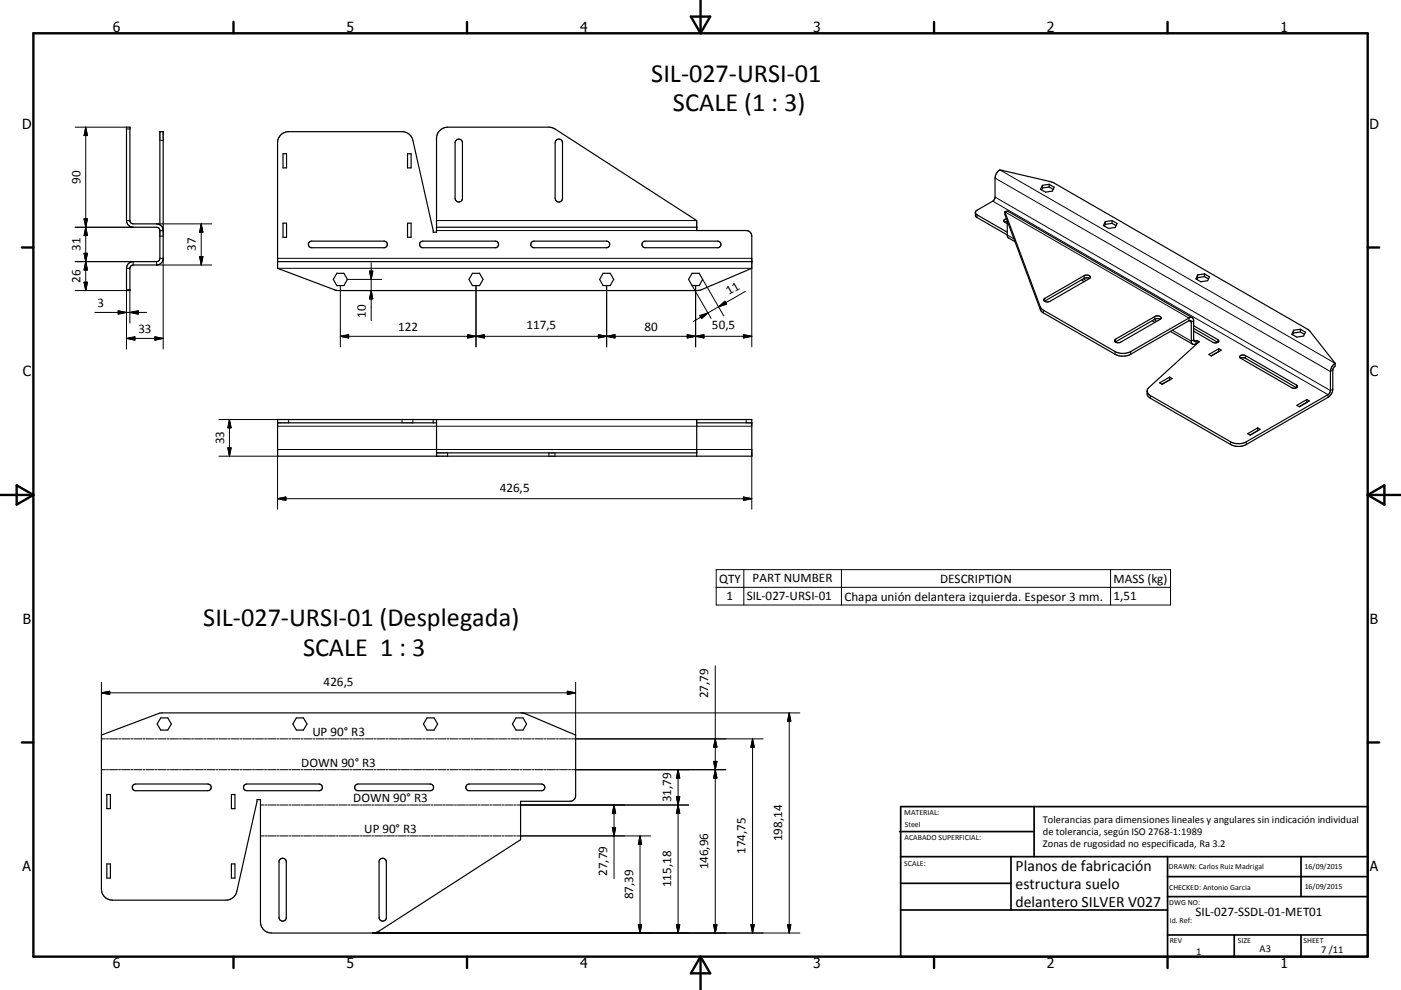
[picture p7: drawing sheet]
<svg xmlns="http://www.w3.org/2000/svg" width="420mm" height="297mm" viewBox="0 0 420 297" stroke-linecap="round" stroke-linejoin="round" font-family="sans-serif">
<g fill="none" stroke="#000" stroke-width=".36">
<path d="M84.2 40.5l1.1-.7 1.2-.3h34a3.3 3.3 0 0 1 3.3 2.6l6.1 27.6h1v-28.2a3.4 3.4 0 0 1 3.3-3.3h30.4l1.1 .2 43.2 27.8v3h14.8a1.67 1.67 0 0 1 1.7 1.6v9.7l-15.9 6.6h-108.8l-17.5-6.6v-37.7l.3-1.2zM84.8 46.1h1.1v4.3h-1.1zM122.2 46.1h1.1v4.3h-1.1zM136.7 42.1a1.1 1.1 0 0 1 1.2-.3 1.1 1.1 0 0 1 .7 1v16.7a1.11 1.11 0 0 1-1.1 1.1 1.11 1.11 0 0 1-1.1-1.1v-16.7zM166.7 42.1a1.1 1.1 0 0 1 1.2-.3 1.1 1.1 0 0 1 .7 1v16.7a1.11 1.11 0 0 1-1.1 1.1 1.11 1.11 0 0 1-1.1-1.1v-16.7zM312.5 56.4l-.2 .6M312.5 55.6v.8M314.6 56.1l1.2 .7M314.6 56.1l-2.1 .3M314.6 55.3l1.5 .9-.6 1.1-2 .4-1.5-.9 .5-1.2M314.6 55.3v.8M314.6 55.3l-2.1 .3"/>
<path d="M37.9 66.2v-28h1v28M37.9 66.2a2.06 2.06 0 0 0 2 2h7l.8 .3 .2 .7M37.9 66.2h1M38.9 66.2l.2 .6 .6 .3 7.2 .1 1 .2M47.9 67.4l.8 .8 .2 1h-1M47.9 67.4v-27.9h1v38a1.98 1.98 0 0 1-2 2h-7.2l-.6 .4-.2 .6M47.9 69.2v8.3l-.2 .6-.8 .4h-7a2.06 2.06 0 0 0-2 2M83.2 78.5h142.2M84.8 67h1.1v4.2h-1.1zM92.8 72.6l.7-.3h21.6a.99 .99 0 0 1 1 1 .99 .99 0 0 1-1 1h-21.6a1 1 0 0 1-1-.6 1 1 0 0 1 .3-1.1zM122.2 67h1.1v4.2h-1.1zM126.1 72.6l.7-.3h21.7a.99 .99 0 0 1 1 1 .99 .99 0 0 1-1 1h-21.7a1.01 1.01 0 0 1-.9-.6 1.01 1.01 0 0 1 .2-1.1z"/>
<path d="M130.9 68.2h78M159.5 72.6l.6-.3h21.7a.99 .99 0 0 1 1 1 .99 .99 0 0 1-1 1h-21.7a1 1 0 0 1-.9-.6 1 1 0 0 1 .3-1.1zM192.8 72.6l.7-.3h21.6a.99 .99 0 0 1 1 1 .99 .99 0 0 1-1 1h-21.6a1 1 0 0 1-1-.6 1 1 0 0 1 .3-1.1zM292.4 63.8l.5 .6 9.1 5.3M301.2 66.7l.8 .4M301.3 63.6l1-.1 55.1 31.8M301.3 63.6v.8l10.9 29 22.1 12.9a5.1 5.1 0 0 0 4.7 0l17.8-10.2 .4 .5v5.7a.95 .95 0 0 0 .6 1.1 .95 .95 0 0 0 1.1-.5M301.3 63.6l10.9 28.9 22.1 13a5.1 5.1 0 0 0 4.7 0l17.4-10.1a.86 .86 0 0 1 1.1-.1 .86 .86 0 0 1 .4 .9v5.9l.4 .3 .6-.3M301.8 65.7a.57 .57 0 0 0-.8 .2 .57 .57 0 0 0 .2 .8M302 70.5l-9.1-5.2-.4-.6-.1-1 .3-.5 4.9-2.8 .6-.7 .1-6.3a3.2 3.2 0 0 1 1.4-2.4l16 3.7 76.4 44.1 8.2 10.2M302 70.5l.3 .8 2 1.2M302 66.3v4.2"/>
<path d="M302 66.5l-.8 .2M331.4 67.3l-.3 .5M331.4 66.5v.8M333.4 67l1.2 .7M333.4 67l-2 .3M333.4 66.2l1.5 .8-.5 1.2-2.1 .3-1.5-.8 .6-1.2M333.4 66.2v.8M333.4 66.2l-2 .3M37.9 80.5v6.7h1v-6.7M37.9 80.5h1M101 82h2.1l1.1 1.8-1.1 1.9h-2.1l-1.1-1.9zM141.6 82h2.2l1 1.8-1 1.9h-2.2l-1-1.9z"/>
<path d="M180.8 82h2.1l1.1 1.8-1.1 1.9h-2.1l-1-1.9zM207.5 82h2.1l1.1 1.8-1.1 1.9h-2.1l-1.1-1.9zM313.1 89.6l11.9-6.9a1.06 1.06 0 0 1 1.1-.2 1.06 1.06 0 0 1 .7 .9l-12 7a1.08 1.08 0 0 1-1.8-.7zM324.2 84l.9 .5M326.6 83.5l-.5-.2-1.1 .2-11.8 6.8M345.4 96.2l.9 .5M347.9 95.8l-.8-.2-.9 .2-11.8 6.8M350.9 99.4l6.7 3.9M357.9 97.7l7.2 4.2a.56 .56 0 0 1 .2 .7 .56 .56 0 0 1-.7 .3l-.9-.2-5.8-3.4M357.9 98.5l7.2 4.2M359.1 83.3l-.3 .6M359.1 82.5v.8"/>
<path d="M361.1 83l1.2 .7M361.1 83l-2 .3M361.1 82.2l1.5 .8-.5 1.2-2.1 .3-1.5-.8 .6-1.2M361.1 82.2v.8M361.1 82.2l-2 .3M387.8 99.9l-.2 .5M387.8 99.1v.8M389.9 99.6l1.2 .7M389.9 99.6l-2.1 .3M389.9 98.8l1.5 .8-.6 1.2-2 .4-1.5-.9 .5-1.2M389.9 98.8v.8M389.9 98.8l-2.1 .3"/>
<path d="M334.3 101.9l11.9-7a1.09 1.09 0 0 1 1.2-.2 1.09 1.09 0 0 1 .7 .9l-12.1 7a1.07 1.07 0 0 1-1.1 .3 1.07 1.07 0 0 1-.7-.9zM347.7 114.9l3-1.8 .7 .5-3 1.7zM350.7 114l-2.3 1.3M350.7 113.1v.9M350.7 114h.1M358.9 102.1l.7 .4-15.2 13.8a1.4 1.4 0 0 0 .5 2.4l24 13.8a5.1 5.1 0 0 0 4.7 0l24.7-14.2 .6-1.1v-5.7a3.1 3.1 0 0 1 1.4-2.5M358.9 102.9l.1 .1M358.9 102.1v.8M365.4 104.6l.8 .5-3.1 1.7M365.4 104.6v.9M365.4 104.6l-3 1.8 .8 .4M371.9 106.7l.8-.2 .7 .2 15.3 8.8a.56 .56 0 0 1 .2 .8 .56 .56 0 0 1-.7 .2l-.9-.2-15.4-8.8-.2-.4z"/>
<path d="M371.9 107.5l.6-.2 .9 .2 15.3 8.8M391.8 119.9v.8M400.3 109v.8l-.6 .6-.1 .7v5.7a3 3 0 0 1-1.4 2.4l-24.6 14.2a5 5 0 0 1-4.7 0l-24-13.9-.9-.9-.1-1.3M83.2 125.9h142.2v11h-142.2zM83.2 126.9h47.7M129.9 125.9v1M130.9 125.9v11M130.9 135.9h78M208.9 125.9v11M208.9 126.9h16.5M374.1 130.1l3-1.7 .7 .4-3 1.7zM377.1 128.4v.8"/>
<path d="M377.1 129.2h.1M377.1 129.2l-2.3 1.3M388.8 121.6l3-1.7 .7 .4-2.9 1.7zM391.8 120.7h.1M391.8 120.7l-2.3 1.3M48.2 215.4h2.1l1.1 1.8-1.1 1.8h-2.1l-1.1-1.8zM88.9 215.4h2.1l1 1.8-1 1.8h-2.1l-1.1-1.8zM128 215.4h2.1l1.1 1.8-1.1 1.8h-2.1l-1-1.8zM154.7 215.4h2.1l1.1 1.8-1.1 1.8h-2.1l-1.1-1.8zM30.4 220.5l17.1-6.4 1.2-.2h108l15.9 6.6v18.2a1.67 1.67 0 0 1-1.7 1.7h-14.8v11.5l-42.9 27.7-1.4 .3h-30.4a3.3 3.3 0 0 1-3.3-3.3v-36.7h-1l-6.1 27.5a3.3 3.3 0 0 1-3.3 2.7h-34a3.3 3.3 0 0 1-3.3-3.4zM32 238.4h1.1v4.2h-1.1zM40 235.5l.6-.3h21.7a1 1 0 0 1 1 1 1 1 0 0 1-1 1h-21.7a1.01 1.01 0 0 1-.9-.6 1.01 1.01 0 0 1 .3-1.1z"/>
<path d="M69.4 238.4h1v4.2h-1zM73.3 235.5l.7-.3h21.7a1 1 0 0 1 1 1 1 1 0 0 1-1 1h-21.7a1 1 0 0 1-.9-.6 1 1 0 0 1 .2-1.1zM106.7 235.5l.6-.3h21.7a1 1 0 0 1 1 1 1 1 0 0 1-1 1h-21.7a1 1 0 0 1-.9-.6 1 1 0 0 1 .3-1.1zM140 235.5l.7-.3h21.6a1 1 0 0 1 1 1 1 1 0 0 1-1 1h-21.6a1.01 1.01 0 0 1-1-.6 1.01 1.01 0 0 1 .3-1.1zM32 259.2h1.1v4.2h-1.1zM69.4 259.2h1v4.2h-1zM84.1 257.7a1.09 1.09 0 0 1 1.1-.1 1.09 1.09 0 0 1 .6 1v16.6a1.09 1.09 0 0 1-1.1 1.2 1.09 1.09 0 0 1-1-1.2v-16.6zM113.9 257.9a1.1 1.1 0 0 1 1.2-.4 1.1 1.1 0 0 1 .7 1.1v16.6a1.09 1.09 0 0 1-1.1 1.2 1.09 1.09 0 0 1-1.1-1.2v-16.6z"/>
</g>
<g fill="none" stroke="#000" stroke-width=".3">
<path d="M22.5 38.2h15.4M25.7 38.2v49M25.7 38.2l.5 2.5h-1zM37.9 38.7h1M47.9 42.1h1M298.3 59.1l100.6 58.1 .7-.4M298.3 53.4l100.6 58.1 .7-.4M299.7 51l100.6 58M22.5 78.5h17.4v1M22.5 68.2h17.4M25.2 76l1 5h-1l1-5zM25.2 65.7h1l-1 5h1z"/>
<path d="M46.9 78.5v1h16.6M46.9 67.2h16.6M47.9 77.5h1v27.2M47.9 70.8h1M59.8 77h1l-.5 2.5zM60.3 67.2v12.3M60.3 67.2l.5 2.5h-1zM83.2 77.5h142.2M111.3 78.8v17.4M130.9 69.2h78M130.9 66.2h78M292.9 64.4v.9"/>
<path d="M297.6 60.4l100.6 58v.8M301.3 63.6l55.1 31.8v.8l.8 .4 .7-.4M302 70.5l2 1.2M22.5 87.2h15.4M25.2 84.7h1l-.5 2.5zM28.4 93.7h15.5M35.4 93.2l2.5 .5-2.5 .5zM38.9 96.9v-10h-1v17.8M38.9 93.7l2.5-.5v1zM83.2 80.5h142.2v23.6M102 85.7v18.4M104.2 83.8h10.2"/>
<path d="M110.8 81.3h1l-.5 2.5zM111.3 87.2l.5 2.5h-1zM142.7 85.7v18.4M181.9 85.7v18.4M207.5 85.7l5.7 9.8M208.6 85.7v18.4M209.8 94.7l2.4-.8-1.9 1.7zM210.7 83.8l6.3 11M212.2 93.9l-4.3 2.5M215.4 92.1l1.9-1.7 .5 .8zM223.4 87.4l-11.2 6.5M311.9 92.1v.8"/>
<path d="M312.8 93.1v.8M313.2 89.5v.8M324.8 83.6l.8 .6M325 82.7v.8M346 95.9l.8 .5M346.2 94.9v.9M351.5 99.1l5.7 3.2 .7-.4 .7 .4v.9M37.9 101.5h11M37.9 101.5l2.5-.5v1zM46.4 101l2.5 .5-2.5 .5zM102 100.9h123.4M102 100.9l2.5-.5v1z"/>
<path d="M140.2 100.4l2.5 .5-2.5 .5zM142.7 100.9l2.5-.5v1zM179.4 100.4l2.5 .5-2.5 .5zM181.9 100.9l2.5-.5v1zM206 100.4l2.6 .5-2.6 .5zM208.6 100.9l2.4-.5v1zM222.9 100.4l2.5 .5-2.5 .5zM334.3 105.5v.8M334.4 101.8v.8M339 105.5v.8M344.9 118.7v.8M365.1 101.9v.8"/>
<path d="M373.4 106.7v.8M388.7 115.5v.8M65.6 125.9h20.9v1M65.6 136.9h17.6M68.3 134.4h1l-.5 2.5zM68.8 125.9v11M68.8 125.9l.5 2.4h-1zM83.2 127.9h142.2M120.5 125.9v1M123.8 125.9v1M134.2 135.9v1M164.6 135.9v1"/>
<path d="M166.4 135.9v1M223.7 125.9v1M368.9 132.5v.9M373.6 132.5v.9M83.2 152.8v-17.9h142.2v17.9M83.2 149.6h142.2M83.2 149.6l2.5-.5v1zM222.9 149.1l2.5 .5-2.5 .5zM214.7 170.9h136.2v10.6h-136.2zM214.7 176.2h136.2M223 170.9v10.6M252.3 170.9v10.6"/>
<path d="M333 170.9v10.6M214.4 199.8v80.1M30.4 207.9h142.2M30.4 207.9l2.5-.5v1zM30.4 204.7v15.8M156.2 213.9h83.6M170.1 207.4l2.5 .5-2.5 .5zM172.6 204.7v15.8M236.6 213.9v66M236.6 213.9l.5 2.5h-1zM30.4 230.9h1.2M30.4 221.7h1.2"/>
<path d="M31.9 230.9h.6M31.9 221.7h.6M32.8 230.9h2.5M32.8 221.7h2.5M35.6 230.9h.6M35.6 221.7h.6M36.5 230.9h2.4M36.5 221.7h2.4M39.2 230.9h.6M39.2 221.7h.6M40.1 230.9h2.4M40.1 221.7h2.4"/>
<path d="M42.9 230.9h.6M42.9 221.7h.6M43.8 230.9h2.4M43.8 221.7h2.4M46.5 230.9h.6M46.5 221.7h.6M47.4 230.9h2.4M47.4 221.7h2.4M50.1 230.9h.7M50.1 221.7h.7M51.1 230.9h2.4M51.1 221.7h2.4"/>
<path d="M53.8 230.9h.6M53.8 221.7h.6M54.7 230.9h2.4M54.7 221.7h2.4M57.4 230.9h.6M57.4 221.7h.6M58.3 230.9h2.5M58.3 221.7h2.5M61.1 230.9h.6M61.1 221.7h.6M62 230.9h2.4M62 221.7h2.4"/>
<path d="M64.7 230.9h.6M64.7 221.7h.6M65.6 230.9h2.5M65.6 221.7h2.5M68.4 230.9h.6M68.4 221.7h.6M69.3 230.9h2.4M69.3 221.7h2.4M72 230.9h.6M72 221.7h.6M72.9 230.9h2.5M72.9 221.7h2.5"/>
<path d="M75.7 230.9h.6M75.7 221.7h.6M76.6 230.9h2.4M76.6 221.7h2.4M79.3 230.9h.6M79.3 221.7h.6M80.2 230.9h2.5M80.2 221.7h2.5M83 230.9h.6M83 221.7h.6M83.9 230.9h2.4M83.9 221.7h2.4"/>
<path d="M86.6 230.9h.6M86.6 221.7h.6M87.5 230.9h2.4M87.5 221.7h2.4M90.3 230.9h.6M90.3 221.7h.6M91.2 230.9h2.4M91.2 221.7h2.4M93.9 230.9h.6M93.9 221.7h.6M94.8 230.9h2.4M94.8 221.7h2.4"/>
<path d="M97.5 230.9h.7M97.5 221.7h.7M98.5 230.9h2.4M98.5 221.7h2.4M101.2 230.9h.6M101.2 221.7h.6M102.1 230.9h2.4M102.1 221.7h2.4M104.8 230.9h.6M104.8 221.7h.6M105.7 230.9h2.5M105.7 221.7h2.5"/>
<path d="M108.5 230.9h.6M108.5 221.7h.6M109.4 230.9h2.4M109.4 221.7h2.4M112.1 230.9h.6M112.1 221.7h.6M113 230.9h2.5M113 221.7h2.5M115.8 230.9h.6M115.8 221.7h.6M116.7 230.9h2.4M116.7 221.7h2.4"/>
<path d="M119.4 230.9h.6M119.4 221.7h.6M120.3 230.9h2.5M120.3 221.7h2.5M123.1 230.9h.6M123.1 221.7h.6M124 230.9h2.4M124 221.7h2.4M126.7 230.9h.6M126.7 221.7h.6M127.6 230.9h2.5M127.6 221.7h2.5"/>
<path d="M130.4 230.9h.6M130.4 221.7h.6M131.3 230.9h2.4M131.3 221.7h2.4M134 230.9h.6M134 221.7h.6M134.9 230.9h2.5M134.9 221.7h2.5M137.7 230.9h.6M137.7 221.7h.6M138.5 230.9h2.5M138.5 221.7h2.5"/>
<path d="M141.3 230.9h.6M141.3 221.7h.6M142.2 230.9h2.4M142.2 221.7h2.4M144.9 230.9h.7M144.9 221.7h.7M145.9 230.9h2.4M145.9 221.7h2.4M148.6 230.9h.6M148.6 221.7h.6M149.5 230.9h2.4M149.5 221.7h2.4"/>
<path d="M152.2 230.9h.6M152.2 221.7h.6M153.2 230.9h2.4M153.2 221.7h2.4M155.9 230.9h.6M155.9 221.7h.6M156.8 230.9h2.4M156.8 221.7h2.4M159.5 230.9h.6M159.5 221.7h.6M160.4 230.9h2.5M160.4 221.7h2.5"/>
<path d="M163.2 230.9h.6M163.2 221.7h.6M164.1 230.9h2.4M164.1 221.7h2.4M166.8 230.9h.6M166.8 221.7h.6M167.7 230.9h2.4M167.7 221.7h2.4M170.4 230.9h.7M170.4 221.7h.7M171.4 230.9h46.2M171.4 221.7h57.4"/>
<path d="M202.8 239l1 5h-1l1-5zM203.3 230.9v49M203.3 230.9l.5 2.5h-1zM213.9 228.4h1.1l-.6 2.5zM214.4 230.9l.6 2.5h-1.1zM214.4 221.7l.6 2.5h-1.1zM225.6 221.7l.5 2.5h-1zM225.6 221.7v58.2M78.1 241.5h1.2M78.1 250.8h1.2M79.6 241.5h.5M79.6 250.8h.5"/>
<path d="M80.4 241.5h2.4M80.4 250.8h2.4M83.1 241.5h.6M83.1 250.8h.6M84 241.5h2.3M84 250.8h2.3M86.6 241.5h.6M86.6 250.8h.6M87.5 241.5h2.4M87.5 250.8h2.4M90.2 241.5h.6M90.2 250.8h.6"/>
<path d="M91.1 241.5h2.3M91.1 250.8h2.3M93.7 241.5h.6M93.7 250.8h.6M94.6 241.5h2.4M94.6 250.8h2.4M97.3 241.5h.6M97.3 250.8h.6M98.2 241.5h2.3M98.2 250.8h2.3M100.8 241.5h.6M100.8 250.8h.6"/>
<path d="M101.7 241.5h2.4M101.7 250.8h2.4M104.4 241.5h.6M104.4 250.8h.6M105.3 241.5h2.3M105.3 250.8h2.3M107.9 241.5h.6M107.9 250.8h.6M108.8 241.5h2.4M108.8 250.8h2.4M111.5 241.5h.6M111.5 250.8h.6"/>
<path d="M112.4 241.5h2.3M112.4 250.8h2.3M115 241.5h.6M115 250.8h.6M115.9 241.5h2.3M115.9 250.8h2.3M118.5 241.5h.6M118.5 250.8h.6M119.4 241.5h2.4M119.4 250.8h2.4M122.1 241.5h.6M122.1 250.8h.6"/>
<path d="M123 241.5h2.4M123 250.8h2.4M125.6 241.5h.6M125.6 250.8h.6M126.5 241.5h2.4M126.5 250.8h2.4M129.2 241.5h.6M129.2 250.8h.6M130.1 241.5h2.3M130.1 250.8h2.3M132.7 241.5h.6M132.7 250.8h.6"/>
<path d="M133.6 241.5h2.4M133.6 250.8h2.4M136.3 241.5h.6M136.3 250.8h.6M137.2 241.5h2.3M137.2 250.8h2.3M139.8 241.5h.6M139.8 250.8h.6M140.7 241.5h2.4M140.7 250.8h2.4M143.4 241.5h.6M143.4 250.8h.6"/>
<path d="M144.3 241.5h2.3M144.3 250.8h2.3M146.9 241.5h.6M146.9 250.8h.6M147.8 241.5h2.4M147.8 250.8h2.4M150.5 241.5h.6M150.5 250.8h.6M151.3 241.5h2.4M151.3 250.8h2.4M154 241.5h.6M154 250.8h.6"/>
<path d="M154.9 241.5h51.6M154.9 250.8h40.2M183.6 248.3h1l-.5 2.5zM184.1 241.5v22.1M184.1 241.5l.5 2.5h-1zM191.9 250.8v29.1M191.9 250.8l.5 2.5h-1zM111.8 279.9h128M191.4 277.4h1l-.5 2.5zM202.8 277.4h1l-.5 2.5zM213.9 277.4h1.1l-.6 2.5zM225.1 277.4h1l-.5 2.5z"/>
<path d="M236.1 277.4h1l-.5 2.5z"/>
</g>
<g fill="none" stroke="#000" stroke-width=".71">
<path d="M10 10h400v277h-400zM70 6.6v3.4M140 6.6v3.4M207.1 5h5.8l-2.9 5zM210 0v10M280 6.6v3.4M350 6.6v3.4M6.6 74.2h3.4M410 74.2h3.5M0 148.5h10M5 145.6l5 2.9-5 2.9zM410 148.5h10.1"/>
<path d="M410 148.5l5.1-2.9v5.8zM6.6 222.7h3.4M410 222.7h3.5M70 287v3.4M140 287v3.4M210 287v10M210 287l2.9 5h-5.8zM280 287v3.4M350 287v3.4"/>
</g>
<g fill="none" stroke="#000" stroke-width=".51">
<path d="M269.7 249.5h40.3M270 242h140v45h-140zM270 257h140M303.1 257v16M310 242v15M350 257v30M390.1 257v12M270 265h33.1M270 273h80M350 269h60M350 263h60M350 280.5h60"/>
<path d="M370 280.5v6.5M390.1 280.5v6.5"/>
</g>
<g fill="#000" stroke="#000" stroke-width=".3">
<path d="M25.7 38.2l.5 2.5h-1zM25.2 76h1l-.5 2.5zM25.2 65.7h1l-.5 2.5zM25.7 68.2l.5 2.5h-1zM59.8 77h1l-.5 2.5zM60.3 67.2l.5 2.5h-1zM25.2 84.7h1l-.5 2.5zM25.7 78.5l.5 2.5h-1zM35.4 93.2l2.5 .5-2.5 .5zM38.9 93.7l2.5-.5v1zM110.8 81.3h1l-.5 2.5zM111.3 87.2l.5 2.5h-1z"/>
<path d="M209.8 94.7l2.4-.8-1.9 1.7zM215.4 92.1l1.9-1.7 .5 .8zM37.9 101.5l2.5-.5v1zM46.4 101l2.5 .5-2.5 .5zM102 100.9l2.5-.5v1zM140.2 100.4l2.5 .5-2.5 .5zM142.7 100.9l2.5-.5v1zM179.4 100.4l2.5 .5-2.5 .5zM181.9 100.9l2.5-.5v1zM206 100.4l2.6 .5-2.6 .5zM208.6 100.9l2.4-.5v1zM222.9 100.4l2.5 .5-2.5 .5z"/>
<path d="M68.3 134.4h1l-.5 2.5zM68.8 125.9l.5 2.4h-1zM83.2 149.6l2.5-.5v1zM222.9 149.1l2.5 .5-2.5 .5zM30.4 207.9l2.5-.5v1zM170.1 207.4l2.5 .5-2.5 .5zM236.6 213.9l.5 2.5h-1zM202.8 239h1l-.5 2.5zM203.3 230.9l.5 2.5h-1zM213.9 228.4h1.1l-.6 2.5zM214.4 230.9l.6 2.5h-1.1zM214.4 221.7l.6 2.5h-1.1z"/>
<path d="M225.6 221.7l.5 2.5h-1zM183.6 248.3h1l-.5 2.5zM184.1 241.5l.5 2.5h-1zM191.9 250.8l.5 2.5h-1zM203.3 241.5l.5 2.5h-1zM191.4 277.4h1l-.5 2.5zM202.8 277.4h1l-.5 2.5zM213.9 277.4h1.1l-.6 2.5zM225.1 277.4h1l-.5 2.5zM236.1 277.4h1l-.5 2.5z"/>
</g>
<g font-size="7.9">
<text x="195.2" y="24.5">SIL-027-URSI-01</text>
<text x="201.8" y="33.4">SCALE (1 : 3)</text>
<text x="61" y="187.8">SIL-027-URSI-01 (Desplegada)</text>
<text x="90.8" y="196.8">SCALE 1 : 3</text>
</g>
<g font-size="4.7">
<text x="304.5" y="261.2">Planos de fabricación</text>
<text x="304.5" y="266.6">estructura suelo</text>
<text x="304.5" y="272">delantero SILVER V027</text>
</g>
<g font-size="4.2">
<text x="33.9" y="9.6">6</text>
<text x="103.9" y="9.6">5</text>
<text x="173.9" y="9.6">4</text>
<text x="243.8" y="9.6">3</text>
<text x="313.9" y="9.6">2</text>
<text x="383.9" y="9.6">1</text>
<text x="6.7" y="38.7">D</text>
<text x="410.5" y="38.7">D</text>
<text x="6.9" y="112.9">C</text>
<text x="410.7" y="112.9">C</text>
<text x="6.9" y="187.1">B</text>
<text x="410.7" y="187.1">B</text>
<text x="6.8" y="261.4">A</text>
<text x="410.7" y="261.4">A</text>
<text x="33.9" y="290.4">6</text>
<text x="103.9" y="290.4">5</text>
<text x="173.9" y="290.4">4</text>
<text x="243.8" y="290.4">3</text>
<text x="313.9" y="290.4">2</text>
<text x="383.9" y="290.4">1</text>
</g>
<g font-size="3.9">
<text x="24.1" y="55.2" transform="rotate(-90 24.1 55.2)">90</text>
<text x="24.1" y="75.4" transform="rotate(-90 24.1 75.4)">31</text>
<text x="58.8" y="75.4" transform="rotate(-90 58.8 75.4)">37</text>
<text x="24.1" y="84.8" transform="rotate(-90 24.1 84.8)">26</text>
<text x="218.5" y="88.5" transform="rotate(-30 218.5 88.5)">11</text>
<text x="29.2" y="92.2">3</text>
<text x="109.7" y="95.4" transform="rotate(-90 109.7 95.4)">10</text>
<text x="41.5" y="100">33</text>
<text x="119.4" y="99.4">122</text>
<text x="157.8" y="98.8">117,5</text>
<text x="193.2" y="99.3">80</text>
<text x="213.4" y="98.8">50,5</text>
<text x="67.2" y="133.3" transform="rotate(-90 67.2 133.3)">33</text>
<text x="149.9" y="147.6">426,5</text>
<text x="215.6" y="174.8">QTY</text>
<text x="225.6" y="174.8">PART NUMBER</text>
<text x="281.9" y="174.8">DESCRIPTION</text>
<text x="333.8" y="174.9">MASS (kg)</text>
<text x="217.8" y="180.1">1</text>
<text x="223.9" y="180.1">SIL-027-URSI-01</text>
<text x="253.2" y="180.2">Chapa unión delantera izquierda. Espesor 3 mm.</text>
<text x="333.8" y="180.1">1,51</text>
<text x="97" y="205.7">426,5</text>
<text x="212.3" y="209.5" transform="rotate(-90 212.3 209.5)">27,79</text>
<text x="93.6" y="220.9">UP 90° R3</text>
<text x="90.3" y="230.1">DOWN 90° R3</text>
<text x="105.9" y="240.7">DOWN 90° R3</text>
<text x="201.3" y="240.7" transform="rotate(-90 201.3 240.7)">31,79</text>
<text x="109.2" y="249.9">UP 90° R3</text>
<text x="223.5" y="256.3" transform="rotate(-90 223.5 256.3)">174,75</text>
<text x="234.5" y="252.4" transform="rotate(-90 234.5 252.4)">198,14</text>
<text x="182" y="262.8" transform="rotate(-90 182 262.8)">27,79</text>
<text x="212.3" y="260.9" transform="rotate(-90 212.3 260.9)">146,96</text>
<text x="189.8" y="269.8" transform="rotate(-90 189.8 269.8)">87,39</text>
<text x="201.3" y="266.2" transform="rotate(-90 201.3 266.2)">115,18</text>
<text x="358.4" y="274.9">SIL-027-SSDL-01-MET01</text>
</g>
<g font-size="3.1">
<text x="312.7" y="246.8">Tolerancias para dimensiones lineales y angulares sin indicación individual</text>
<text x="312.7" y="250.4">de tolerancia, según ISO 2768-1:1989</text>
<text x="312.7" y="254">Zonas de rugosidad no especificada, Ra 3.2</text>
<text x="358.6" y="286.5">1</text>
<text x="377.6" y="285.6">A3</text>
<text x="396.1" y="285.9">7 /11</text>
</g>
<g font-size="2.4">
<text x="271.1" y="244.4">MATERIAL:</text>
<text x="271.2" y="252">ACABADO SUPERFICIAL:</text>
<text x="271.3" y="248">Steel</text>
<text x="271.1" y="259.7">SCALE:</text>
<text x="350.4" y="260.8">DRAWN: Carlos Ruiz Madrigal</text>
<text x="391.1" y="260.6">16/09/2015</text>
<text x="350.5" y="267">CHECKED: Antonio Garcia</text>
<text x="391.2" y="266.7">16/09/2015</text>
<text x="350.5" y="271.4">DWG NO:</text>
<text x="350.7" y="276.9">Id. Ref:</text>
<text x="350.7" y="282.8">REV</text>
<text x="371.1" y="282.9">SIZE</text>
<text x="390.8" y="283">SHEET</text>
</g>
</svg>
